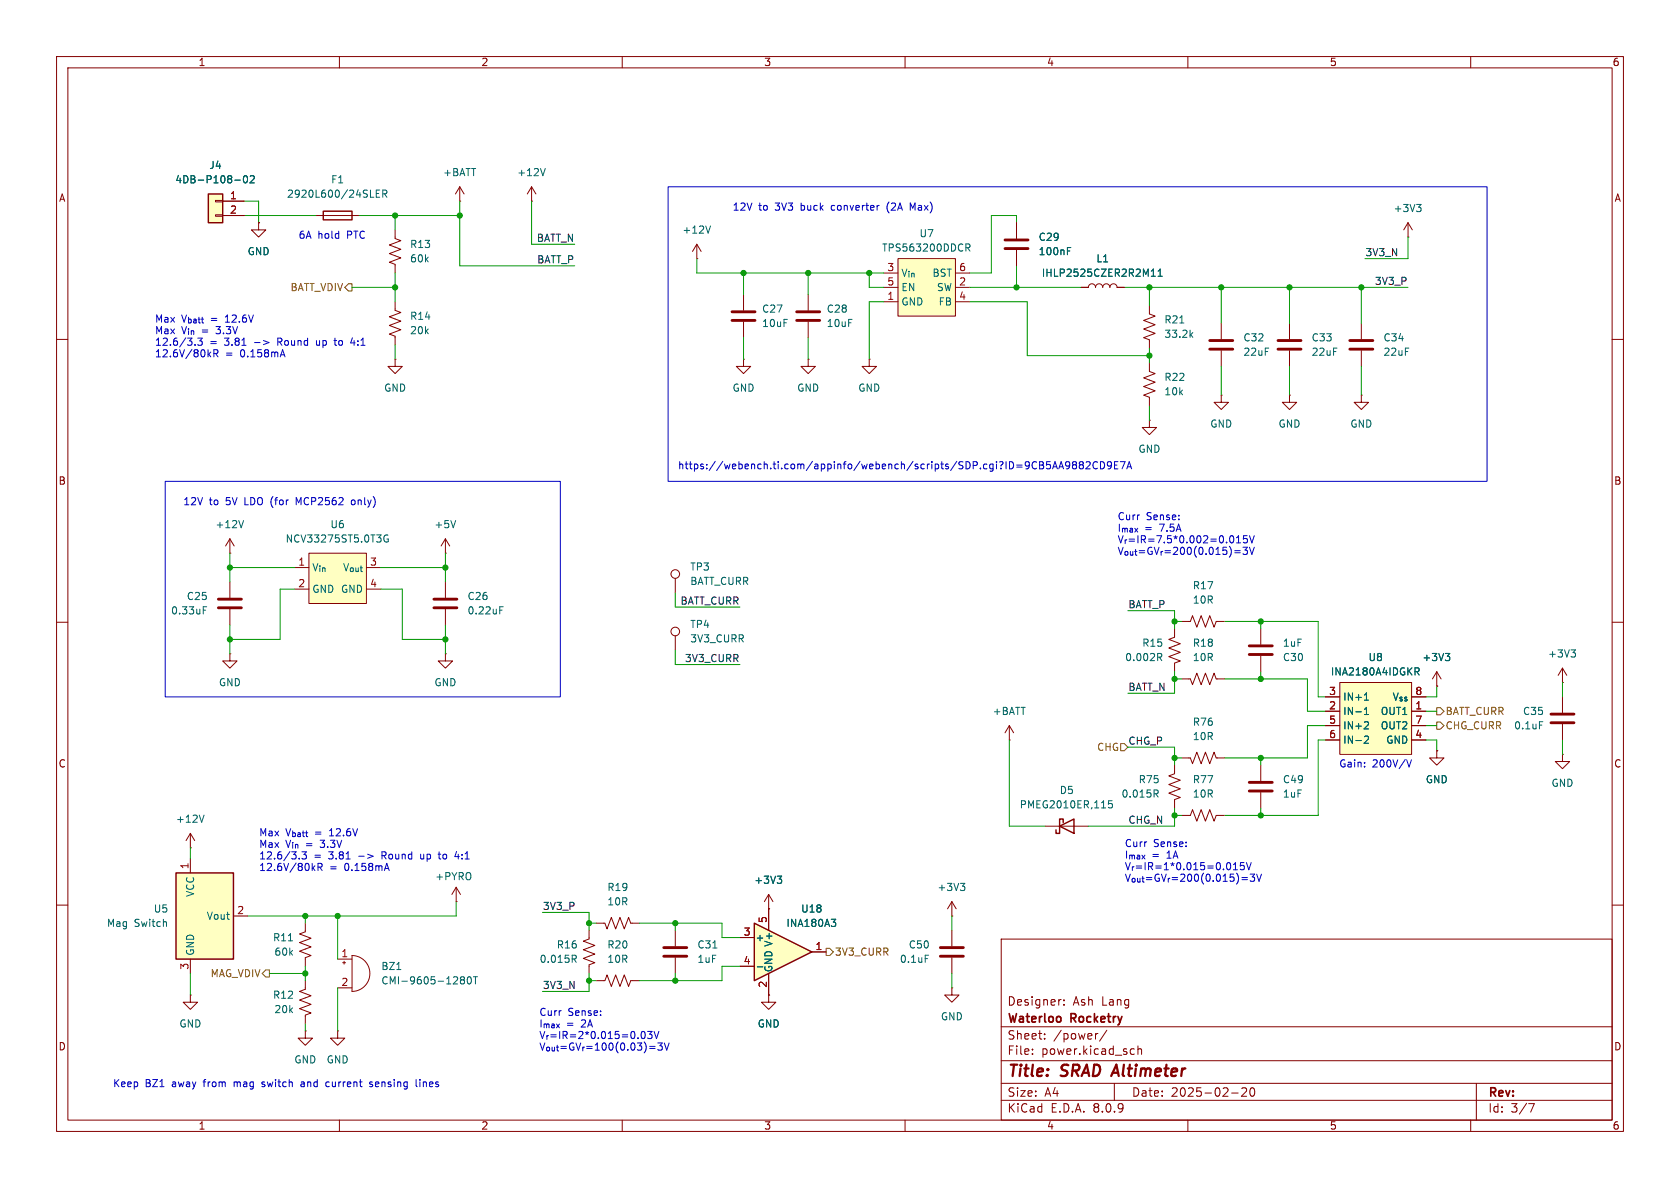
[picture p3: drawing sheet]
<svg xmlns="http://www.w3.org/2000/svg" width="297mm" height="210mm" viewBox="0 0 297 210" stroke-linecap="round" stroke-linejoin="round" font-family="sans-serif">
<g fill="none" stroke="#840000" stroke-width=".18">
<path d="M10 10h277v190h-277zM12 12h273v186h-273zM60 10v2M110 10v2M160 10v2M210 10v2M260 10v2M10 60h2M285 60h2M10 110h2M40.6 102.9v2.8M40.6 107.7v2.8"/>
<path d="M78.7 115.6v1.2h1.3l-1.3 1.3-1.2-1.3h1.2M78.7 115.6h.1M285 110h2M10 160h2M54 163.2v1.5l-1 .4 2 .8-2 .7 2 .8-2 .7 2 .8-1 .4v1.5M59.7 169.5h2.5M59.7 174.6h2.5M60.6 170.2h.5M60.8 169.9v.5M62.2 168.9a3.2 3.2 0 0 1 3.2 3.2 3.2 3.2 0 0 1-3.2 3.2zM177 166h108v32h-108zM187.5 176.7h.1"/>
<path d="M188.1 177.6v.1M188.1 176.8v.1M285 160h2M60 198v2M110 198v2M160 198v2M177 194.5h108M177 191.5h108M177 187.5h108M177 181.5h108M182.5 186.3v.1M182.5 185.5v.1"/>
<path d="M184.7 183.6v.1M184.7 182.8v.1M194.1 182.7l-.3 .1M195.7 182.1l-1.3 2M197 191.5v3M200.1 185.4l.4 .1M200.5 186.3l-.4 .1M201.2 185.5l.2-.1 .3 .1 .1 .9M201.2 184.9v1.5M210 198v2M217.7 193.2h1.2M219.5 192.4l.6-.1 .2 .1 .1 .3-.9 1.1h.9"/>
<path d="M221.1 192.4l.2-.1a.81 .81 0 0 1 .6 .6 .81 .81 0 0 1-.3 .8l-.1 .1a.81 .81 0 0 1-.4-1.4zM260 198v2M261 191.5v6.5M270.2 195.1h1l-.6 1.5"/>
</g>
<path d="M35.9 107.9h.5M35.9 107.3h.6M51 166.3h.7M70.1 171.4h.8M81.6 173.2l-.2-.2 .2-.3h.3l.2 .2-.2 .3M81.6 173.2l-.2 .3 .1 .3 .1 .1h.4l.1-.2v-.2l-.2-.3M81.6 173.2h.3M82.7 172.8l.2-.1a.68 .68 0 0 1 .4 .6 .68 .68 0 0 1-.4 .6l-.2-.1-.1-.3zM83.7 172.7h.7M84.1 172.7v1.2" fill="none" stroke="#006464" stroke-width=".18"/>
<path d="M38.6 107.4h4.1M38.6 105.9h4.1" fill="none" stroke="#840000" stroke-width=".51"/>
<path d="M31.1 154.3h10.2v15.2h-10.2z" fill="#ffffc2"/>
<path d="M31.1 154.3h10.2v15.2h-10.2z" fill="none" stroke="#840000" stroke-width=".25"/>
<g fill="none" stroke="#840000" stroke-width=".18">
<path d="M40.6 97.8h.1M40.6 95.3l-.7 1.2M40.6 95.3v2.5M40.6 95.3l.8 1.2M276.2 118.1v2.6M276.2 118.1l.8 1.3M276.2 118.1l-.7 1.3M254 132.7v1.3h1.3l-1.3 1.3-1.3-1.3h1.3M254 132.7h.1M276.2 120.7h.1M276.2 123.2v2.8M276.2 128v2.8"/>
<path d="M33.7 151.8v2.5M135.9 158.1l.8 1.3M135.9 158.1v2.6M135.9 158.1l-.8 1.3M33.7 169.5v2.6M41.3 161.9h2.5M104.1 164.5v1.5l-1 .4 2.1 .7-2.1 .8 2.1 .8-2.1 .7 2.1 .8-1.1 .4v1.5M105.4 173.4h1.5l.4-1.1 .8 2.1 .7-2.1 .8 2.1 .8-2.1 .7 2.1 .4-1h1.5M135.9 160.7h.1"/>
</g>
<path d="M43.1 92l-.5 1.3M277.7 114.9h.8l-.4 .5M278.3 115.4l.2 .2v.3l-.2 .2M272.2 127.6h.6M137.4 154.9h.8l-.4 .5M137.9 155.4l.3 .2v.3l-.3 .3M101.2 168.9h.4l.3 .2-.1 .4h-.6M101.5 169.5l.4 .6" fill="none" stroke="#006464" stroke-width=".18"/>
<path d="M274.2 127.8h4.1M274.2 126.2h4.1" fill="none" stroke="#840000" stroke-width=".51"/>
<path d="M133.3 163.2l10.2 5.1-10.2 5.1z" fill="#ffffc2"/>
<path d="M57.1 37.3h5.1v1.6h-5.1zM133.3 163.2l10.2 5.1-10.2 5.1z" fill="none" stroke="#840000" stroke-width=".25"/>
<g fill="none" stroke="#840000" stroke-width=".18">
<path d="M45.7 39.4v1.2h1.3l-1.3 1.3-1.3-1.3h1.3M45.7 39.4h.1M55.9 38.1h7.6M81.3 35.6h.1M81.3 33l-.8 1.3M81.3 33v2.6M81.3 33l.7 1.3M94 35.6h.1M94 33l-.8 1.3M94 33v2.6M94 33l.7 1.3M179.7 39.4v2.8"/>
<path d="M248.9 39.4l-.7 1.2M248.9 39.4v2.5M248.9 39.4l.8 1.2M69.8 53.3v1.6l1.1 .3-2.1 .8 2.1 .8-2.1 .7 2.1 .8-2.1 .8 1 .3v1.6M69.8 40.6v1.6l1.1 .3-2.1 .8 2.1 .8-2.1 .7 2.1 .8-2.1 .8 1 .3v1.6M123.2 45.7h.1M123.2 43.2l-.8 1.3M123.2 43.2v2.5M123.2 43.2l.8 1.3M131.4 52.1v2.8M131.4 56.9v2.8M142.9 52.1v2.8"/>
<path d="M142.9 56.9v2.8M179.7 44.2v2.8M191.1 50.8h1.3a.64 .64 0 0 1 .6-.6 .64 .64 0 0 1 .7 .6 .64 .64 0 0 1 .6-.6 .64 .64 0 0 1 .6 .6 .64 .64 0 0 1 .7-.6 .64 .64 0 0 1 .6 .6 .64 .64 0 0 1 .6-.6 .64 .64 0 0 1 .7 .6h1.3M240.7 57.2v2.7M248.9 41.9h.1M69.8 63.5v1.3h1.3l-1.3 1.2-1.2-1.2h1.2M69.8 63.5h.1M131.4 63.5v1.3h1.3l-1.3 1.2-1.2-1.2h1.2M131.4 63.5h.1M142.9 63.5v1.3h1.2l-1.2 1.2-1.3-1.2h1.3M142.9 63.5h.1M153.7 63.5v1.3h1.2l-1.2 1.2-1.3-1.2h1.3"/>
<path d="M153.7 63.5h.1M203.2 74.3v1.3h1.3l-1.3 1.2-1.3-1.2h1.3M203.2 74.3h.1M240.7 62v2.8M78.7 97.8h.1M78.7 95.3v2.5M78.7 95.3l-.7 1.2M78.7 95.3l.8 1.2M40.6 115.6v1.2h1.3l-1.3 1.3-1.2-1.3h1.2M40.6 115.6h.1M78.7 102.9v2.8M78.7 107.7v2.8"/>
<path d="M119.4 102.2v2.6M119.4 112.4v2.5M208.9 109.9h1.5l.4-1.1 .8 2.1 .7-2.1 .8 2.1 .8-2.1 .7 2.1 .4-1h1.5M33.7 149.9h.1M33.7 147.3l-.8 1.3M33.7 147.3v2.6M33.7 147.3l.7 1.3M80.6 159.4h.1M80.6 156.8l-.7 1.3M80.6 156.8v2.6M80.6 156.8l.8 1.3M168.3 159.4v2.5"/>
<path d="M168.3 159.4l.7 1.3M168.3 159.4l-.8 1.3M33.7 175.9v1.3h1.2l-1.2 1.2-1.3-1.2h1.3M33.7 175.9h.1M54 173.4v1.5l-1 .4 2 .7-2 .8 2 .7-2 .8 2 .8-1 .4v1.5M105.4 163.2h1.5l.4 1 .8-2 .7 2 .8-2 .8 2 .7-2 .4 1h1.5M119.4 164.5v2.8M119.4 169.3v2.8M130.8 165.7h2.5M130.8 170.8h2.5M135.9 175.9v1.3h1.3l-1.3 1.2-1.3-1.2h1.3M135.9 175.9h.1"/>
<path d="M135.9 160.7v3.8M135.9 172.1v3.8M143.5 168.3h2.5M168.3 174.6v1.3h1.2l-1.2 1.3-1.3-1.3h1.3M168.3 174.6h.1M168.3 161.9h.1M168.3 164.5v2.8M168.3 169.3v2.8M54 182.2v1.3h-1.3l1.3 1.3 1.2-1.3h-1.2M54 182.2h.1M59.7 182.2v1.3h-1.3l1.3 1.3 1.3-1.3h-1.3M59.7 182.2h.1"/>
<circle cx="119.4" cy="111.6" r=".76"/>
<circle cx="119.4" cy="101.5" r=".76"/>
</g>
<g fill="none" stroke="#006464" stroke-width=".18">
<path d="M66.5 34.2h.4M67.1 33.6h-.6v1.3h.6M67.7 34.3l.6-.1 .1-.2-.1-.3-.6-.1v1.3M68 34.3l.4 .6M96.4 29.8l-.4 1.3M125.6 39.9l-.4 1.3M250.4 36.1h.8l-.4 .5M251 36.6l.2 .3v.3l-.2 .2M188.7 44.4h.4M188.7 43.8h.6M203.5 48.8h.8M203.7 47.9l.2-.3v1.2"/>
<path d="M204.7 48.8h.8M204.7 47.9l.4-.3v1.2M80.6 92l-.5 1.3M88.3 107.9h.5M88.3 107.3h.7M36.1 144.1l-.4 1.3M169.8 156.2h.8l-.5 .4M170.3 156.6l.3 .3v.3l-.3 .2M126 167.6h.7M133.9 170.9h.9M147 162.5h.7l-.4 .5M147.5 163l.2 .2v.3l-.2 .3"/>
<path d="M163.6 168.9h.6"/>
</g>
<g fill="none" stroke="#840000" stroke-width=".51">
<path d="M129.4 56.6h4.1M129.4 55.1h4.1M140.8 56.6h4.1M140.8 55.1h4.1M177.7 43.9h4M177.7 42.4h4M238.6 61.7h4.1M238.6 60.2h4.1M76.7 107.4h4.1M76.7 105.9h4.1M117.3 169h4.1M117.3 167.5h4.1"/>
<path d="M166.2 169h4.1M166.2 167.5h4.1"/>
</g>
<path d="M54.6 97.8h10.2v8.9h-10.2z" fill="#ffffc2"/>
<path d="M54.6 97.8h10.2v8.9h-10.2zM52.1 100.3h2.5M52.1 104.1h2.5M64.8 100.3h2.5M64.8 104.1h2.5" fill="none" stroke="#840000" stroke-width=".18"/>
<path d="M68.6 94.6a.59 .59 0 0 0-.8 .6 .59 .59 0 0 0 .8 .6v-.5h-.2" fill="none" stroke="#006464" stroke-width=".18"/>
<path d="M36.8 34.3h2.6v5.1h-2.6z" fill="#ffffc2"/>
<g fill="none" stroke="#840000" stroke-width=".18">
<path d="M38.1 38h1.3v.2h-1.3zM38.1 35.4h1.3v.3h-1.3zM39.4 35.6h3.8M39.4 38.1h3.8M203.2 54v1.5l1 .4-2 .7 2 .8-2 .8 2 .7-2 .8 1 .4v1.5M215.9 57.2v2.7M228 57.2v2.7M203.2 64.1v1.6l1 .3-2 .8 2 .8-2 .7 2 .8-2 .8 1 .3v1.6M215.9 69.9v1.2h1.3l-1.3 1.3-1.3-1.3h1.3M215.9 69.9h.1M215.9 62v2.8M228 69.9v1.2h1.2l-1.2 1.3-1.3-1.3h1.3"/>
<path d="M228 69.9h.1M228 62v2.8M240.7 69.9v1.2h1.2l-1.2 1.3-1.3-1.3h1.3M240.7 69.9h.1M207.6 111.1v1.5l-1 .4 2.1 .8-2.1 .8 2.1 .7-2.1 .8 2.1 .7-1.1 .4v1.5M178.4 130.8h.1M178.4 128.3l.8 1.2M178.4 128.3v2.5M178.4 128.3l-.7 1.2M207.6 135.3v1.5l-1 .4 2.1 .7-2.1 .8 2.1 .7-2.1 .8 2.1 .8-1.1 .4v1.5M208.9 134h1.5l.4 1 .8-2 .7 2 .8-2 .8 2 .7-2 .4 1h1.5M208.9 120h1.5l.4 1 .8-2 .7 2 .8-2 .8 2 .7-2 .4 1h1.5"/>
<path d="M222.9 135.3v2.7M184.8 146.1h7.6M208.9 144.1h1.5l.4-1 .8 2.1 .7-2.1 .8 2.1 .8-2.1 .7 2.1 .4-1.1h1.5M222.9 140.1v2.8"/>
</g>
<path d="M36.8 34.3h2.6v5.1h-2.6zM187.3 146.1l2.6-1.3v2.5zM188 145.4v-.6h-.7v2.5h-.6v-.6" fill="none" stroke="#840000" stroke-width=".25"/>
<path d="M41.5 31.8h1M43.1 31.2l.2-.1a.68 .68 0 0 1 .5 .6 .68 .68 0 0 1-.5 .6l-.2-.1-.1-.4zM44.2 31.2l.5-.1 .3 .3-.8 .9h.8M208.6 57.1h.7M210.5 59.2l.4 .4M210.9 58.8l-.5 .5M204.7 115.5h.4l.3 .3-.1 .3-.6 .1M205 116.2l.4 .6M204 139.6h.5l.3 .3-.2 .3-.6 .1M196.6 141.5h-.6l-.1 .7 .2-.2 .4 .1 .2 .2-.1 .4-.2 .1-.5-.1M204.3 140.3l.5 .6" fill="none" stroke="#006464" stroke-width=".18"/>
<path d="M213.9 61.7h4M213.9 60.2h4M225.9 61.7h4.1M225.9 60.2h4.1M220.9 139.8h4M220.9 138.3h4" fill="none" stroke="#840000" stroke-width=".51"/>
<path d="M158.7 45.7h10.2v10.2h-10.2z" fill="#ffffc2"/>
<path d="M156.2 53.3h2.5M156.2 50.8h2.5M156.2 48.3h2.5M158.7 45.7h10.2v10.2h-10.2zM168.9 53.3h2.5M168.9 50.8h2.5M168.9 48.3h2.5" fill="none" stroke="#840000" stroke-width=".18"/>
<path d="M170.8 43.1h.4l.3 .3-.1 .3-.6 .1M171.1 43.8l.4 .6" fill="none" stroke="#006464" stroke-width=".18"/>
<path d="M236.9 120.7h12.7v12.7h-12.7z" fill="#ffffc2"/>
<g fill="none" stroke="#840000" stroke-width=".18">
<path d="M39.4 35.6h3.8M39.4 38.1h3.8M45.7 39.4h.1M179.7 39.4v2.8M179.7 44.2v2.8M191.1 50.8h1.3M197.5 50.8h1.3M222.9 111.1v2.8M222.9 116v2.7M254 118.7l.8 1.3M254 118.7v2.6M254 118.7l-.8 1.3"/>
<path d="M234.3 125.7h2.6M234.3 123.2h2.6M234.3 130.8h2.6M234.3 128.3h2.6M236.9 120.7h12.7v12.7h-12.7zM249.6 125.7h2.5M249.6 123.2h2.5M249.6 130.8h2.5M249.6 128.3h2.5M254 121.3h.1M254 132.7h.1M276.2 133.4v1.2h1.3l-1.3 1.3-1.2-1.3h1.2"/>
<path d="M276.2 133.4h.1M130.8 165.7h2.5M130.8 170.8h2.5M135.9 160.7h.1M135.9 175.9h.1M135.9 160.7v3.8M135.9 172.1v3.8M143.5 168.3h2.5"/>
</g>
<g fill="none" stroke="#006464" stroke-width=".18">
<path d="M41.5 31.8h1M43.1 31.2l.2-.1a.68 .68 0 0 1 .5 .6 .68 .68 0 0 1-.5 .6l-.2-.1-.1-.4zM44.2 31.2l.5-.1 .3 .3-.8 .9h.8M188.7 44.4h.4M188.7 43.8h.6M203.5 48.8h.8M203.7 47.9l.2-.3v1.2M204.7 48.8h.8M204.7 47.9l.4-.3v1.2M250.2 118.1h.4l.3 .2-.1 .4h-.6M250.5 118.7l.4 .6M255.5 115.5h.8l-.4 .5"/>
<path d="M256.1 116l.2 .2v.3l-.2 .3M241.2 126.3h.7M241.2 125.4l.4-.4v1.3M241.2 123.8h.7M241.2 130.2l.5-.1 .2 .4-.7 .9h.7M241.3 122.8l.3-.3v1.3M241.4 127.6h.4l.1 .3-.7 .9h.7M137.4 154.9h.8l-.4 .5M137.9 155.4l.3 .2v.3l-.3 .3M133.9 170.9h.9M147 162.5h.7l-.4 .5M147.5 163l.2 .2v.3l-.2 .3"/>
</g>
<path d="M220.9 114.2h4M220.9 115.7h4" fill="none" stroke="#840000" stroke-width=".51"/>
<path d="M61.6 50.2h.6v1.2h-.6l-.6-.6zM198.1 131.4h.7l.6 .7-.6 .6h-.7zM254 127.6h.6l.7 .7-.7 .6h-.6zM254 125.1h.6l.7 .6-.7 .7h-.6zM47 171.5h.6v1.2h-.6l-.6-.6zM146 167.6h.7l.6 .7-.6 .6h-.7z" fill="none" stroke="#725600" stroke-width=".18"/>
<g fill="none" stroke="#0000c2" stroke-width=".18">
<path d="M118.1 33h144.8v52.1h-144.8zM155.3 36.3h.1M156.9 36.1l-.1 .5 .1 .7M161.4 36.8l-.5-.9v1.3M35.8 59.8l-.5 .5 .4 .1v.5l-.2 .1-.5-.1M59.2 59.8v1.1l.3 .1M62.3 59.7l-.3 .9h.8M34.5 60.9v.1M36.9 62.6l.4 .5M37.3 62.2l-.5 .5M37.8 62.5l.6-.1 .1-.2v-.3l-.7-.1v1.3M38.1 62.5l.4 .6"/>
<path d="M46.6 60.2l.9 .4-.9 .3M49.7 62.7h.6M50 61.8l.4 1.3M55.9 60.2v.7l.2 .1M59 60.2h.5M29.2 85.1h69.9v38.1h-69.9zM52.8 88.9l-.4-.9v1.2M62.5 88.4h-.3l-.1 .2 .1 .5 .3 .1M185.7 82.2v.6M186.1 82.9l.4-1.3 .4 1.3M186.2 82.5h.6M187.2 82.9l.4-1.3 .4 1.3"/>
<path d="M187.3 82.5h.6M189.1 82.2l-.2 .2-.4-.1-.1-.1 .1-.5 .4-.1 .1 .1a.84 .84 0 0 1-.3 1.2h-.2M189.8 82.2l-.2 .2 .1 .4 .1 .1 .4-.1 .1-.2v-.2l-.2-.2M189.8 82.2l-.2-.3 .2-.3h.3l.2 .3-.2 .3M189.8 82.2h.3M191 82.2l-.2 .2 .1 .4 .1 .1 .4-.1 .1-.2v-.2l-.2-.2M191 82.2l-.2-.3 .2-.3h.3l.2 .3-.2 .3M191 82.2h.3M192 81.7l.5-.1 .2 .4-.7 .9h.7M194 81.7a.6 .6 0 0 0-.8 .5 .6 .6 0 0 0 .6 .7l.2-.1M194.6 81.6a.64 .64 0 0 1 .7 .6 .64 .64 0 0 1-.7 .7zM196.5 82.2l-.3 .2h-.2l-.2-.2 .1-.5 .3-.1 .2 .1a.84 .84 0 0 1-.3 1.2h-.2"/>
<path d="M197 82.2h.5M197.6 81.6h-.6v1.3h.6M198.1 81.6h.8l-.5 1.3M199.2 82.9l.4-1.3 .5 1.3M199.3 82.5h.6M219.9 94.7h.6M220 95.2h.3l.2 .2-.1 .5-.4 .1M220.9 94.7l.4 1.3 .4-1.3M248.7 134.3l.4 1.3 .4-1.3M52.9 151.7v.1M54.2 150.6l-.5 .5 .4 .1v.5l-.2 .1-.5-.1M55.3 153.4l.4 .5"/>
<path d="M55.7 153l-.5 .5M56.2 153.3l.6-.1 .1-.2v-.3l-.7-.1v1.3M56.5 153.3l.4 .6M65 151l1 .4-1 .3M68.1 153.5h.6M68.4 152.6l.4 1.3M74.4 151v.7l.1 .1M77.4 151h.5M77.6 150.6v1.1l.3 .1M80.7 150.5l-.3 .9h.8M219.3 152.5h.6M219.7 153l.3 .2v.3l-.3 .3"/>
<path d="M220.3 152.5l.5 1.3 .4-1.3M46.3 192l.1 .1M46.5 191.3l-.2 .1 .2 .3M53.6 191.3h-.4M53.7 191.6h-.3l-.2 .2v.2l.5 .1M58.2 191.3h-.4l-.2 .2 .1 .5h.5M65.8 191.3h-.3l-.2 .1 .1 .2 .4 .1v.3h-.5M73.6 190.8v1.1l.2 .2M74.2 190.8v.2M74.2 191.3v.8M115.6 182.3l.5 1.3 .4-1.3"/>
</g>
<g fill="none" stroke="#009600" stroke-width=".18">
<path d="M43.2 38.1h12.7M43.2 35.6h2.5v3.8M63.5 38.1h17.8M69.8 38.1v2.5M81.3 35.6v11.4h20.3M94 35.6v7.6h7.6M179.7 39.4v-1.3h-4.4v10.2h-3.9M62.2 50.8h7.6M69.8 48.3v5M123.2 45.7v2.6h33M131.4 48.3v3.8M131.4 59.7v3.8"/>
<path d="M142.9 48.3v3.8M142.9 59.7v3.8M153.7 48.3v2.5h2.5M156.2 53.3h-2.5v10.2M171.4 50.8h19.7M171.4 53.3h10.2v9.6h21.6M179.7 47v3.8M198.8 50.8h50.1M203.2 50.8v3.2M215.9 50.8v6.4M228 50.8v6.4M240.7 50.8v6.4"/>
<path d="M248.9 41.9v3.8h-7.6M69.8 61v2.5M203.2 61.6v2.5M203.2 71.8v2.5M215.9 64.8v5.1M228 64.8v5.1M240.7 64.8v5.1M40.6 97.8v5.1M78.7 97.8v5.1M40.6 110.5v5.1M40.6 100.3h11.5M52.1 104.1h-2.6v8.9h-8.9"/>
<path d="M67.3 104.1h3.8v8.9h7.6M67.3 100.3h11.4M78.7 110.5v5.1M119.4 104.8v2.5h11.4M119.4 114.9v2.6h11.4M199.4 108h8.2v3.1M207.6 118.7v3.9h-8.2M207.6 109.9h1.3M216.5 109.9h16.5v13.3h1.3M222.9 109.9v1.2M222.9 118.7v1.3M178.4 130.8v15.3h6.4"/>
<path d="M199.4 132.1h8.2v3.2M207.6 134h1.3M207.6 120h1.3M216.5 120h14.6v5.7h3.2M222.9 134v1.3M234.3 128.3h-3.2v5.7h-14.6M234.3 130.8h-1.3v13.3h-16.5M252.1 125.7h1.9M252.1 130.8h1.9v1.9M252.1 128.3h1.9M254 121.3v1.9h-1.9M276.2 120.7v2.5"/>
<path d="M276.2 130.8v2.6M33.7 149.9v1.9M80.6 159.4v2.5h-36.8M207.6 142.9v3.2h-15.2M207.6 144.1h1.3M222.9 142.9v1.2M33.7 172.1v3.8M47.6 172.1h6.4M54 161.9v1.3M54 170.8v2.6M59.7 161.9v7.6M59.7 174.6v7.6"/>
<path d="M95.9 161.3h8.2v3.2M104.1 173.4h1.3M104.1 172.1v3.2h-8.2M104.1 163.2h1.3M113 163.2h14.6v2.5h3.2M119.4 163.2v1.3M119.4 172.1v1.3M130.8 170.8h-3.2v2.6h-14.6M168.3 161.9v2.6M168.3 172.1v2.5M54 181v1.2"/>
</g>
<g fill="#009600" stroke="#009600" stroke-width=".18">
<circle cx="59.7" cy="161.9" r=".46"/>
<circle cx="54" cy="161.9" r=".46"/>
<circle cx="54" cy="172.1" r=".46"/>
<circle cx="40.6" cy="113" r=".46"/>
<circle cx="78.7" cy="113" r=".46"/>
<circle cx="40.6" cy="100.3" r=".46"/>
<circle cx="78.7" cy="100.3" r=".46"/>
<circle cx="142.9" cy="48.3" r=".46"/>
<circle cx="131.4" cy="48.3" r=".46"/>
<circle cx="153.7" cy="48.3" r=".46"/>
<circle cx="81.3" cy="38.1" r=".46"/>
<circle cx="119.4" cy="173.4" r=".46"/>
<circle cx="104.1" cy="173.4" r=".46"/>
<circle cx="119.4" cy="163.2" r=".46"/>
<circle cx="104.1" cy="163.2" r=".46"/>
<circle cx="69.8" cy="38.1" r=".46"/>
<circle cx="69.8" cy="50.8" r=".46"/>
<circle cx="240.7" cy="50.8" r=".46"/>
<circle cx="215.9" cy="50.8" r=".46"/>
<circle cx="228" cy="50.8" r=".46"/>
<circle cx="203.2" cy="62.9" r=".46"/>
<circle cx="203.2" cy="50.8" r=".46"/>
<circle cx="207.6" cy="134" r=".46"/>
<circle cx="222.9" cy="144.1" r=".46"/>
<circle cx="207.6" cy="144.1" r=".46"/>
<circle cx="222.9" cy="109.9" r=".46"/>
<circle cx="207.6" cy="109.9" r=".46"/>
<circle cx="207.6" cy="120" r=".46"/>
<circle cx="222.9" cy="134" r=".46"/>
<circle cx="222.9" cy="120" r=".46"/>
<circle cx="179.7" cy="50.8" r=".46"/>
</g>
<g font-size="2.8" fill="#840000">
<text x="178" y="190.9">Title:</text>
<text x="187.7" y="190.9">SRAD Altimeter</text>
</g>
<g font-size="2.1" fill="#840000">
<text x="178" y="178">Designer:</text>
<text x="189.7" y="178">Ash</text>
<text x="194.8" y="178">Lang</text>
<text x="178" y="184">Sheet:</text>
<text x="178" y="181.2">Waterloo</text>
<text x="186.2" y="184">/power/</text>
<text x="189.4" y="181.2">Rocketry</text>
<text x="178" y="186.7">File:</text>
<text x="184.1" y="186.7">power.kicad_sch</text>
<text x="178" y="196.9">KiCad</text>
<text x="178" y="194.1">Size:</text>
<text x="184.7" y="194.1">A4</text>
<text x="185.7" y="196.9">E.D.A.</text>
<text x="193.3" y="196.9">8.0.9</text>
<text x="200" y="194.1">Date:</text>
<text x="207" y="194.1">2025-02-20</text>
<text x="263" y="194.3">Rev:</text>
<text x="263" y="196.9">Id:</text>
<text x="267.1" y="196.9">3/7</text>
</g>
<g font-size="1.8" fill="#840000">
<text x="35" y="11.9">1</text>
<text x="85" y="11.9">2</text>
<text x="135" y="11.9">3</text>
<text x="185" y="11.9">4</text>
<text x="235" y="11.9">5</text>
<text x="285" y="11.9">6</text>
<text x="10.3" y="35.9">A</text>
<text x="285.3" y="35.9">A</text>
<text x="10.3" y="85.9">B</text>
<text x="285.3" y="85.9">B</text>
<text x="10.3" y="135.9">C</text>
<text x="285.3" y="135.9">C</text>
<text x="10.3" y="185.9">D</text>
<text x="285.3" y="185.9">D</text>
<text x="35" y="199.9">1</text>
<text x="85" y="199.9">2</text>
<text x="135" y="199.9">3</text>
<text x="185" y="199.9">4</text>
<text x="235" y="199.9">5</text>
<text x="285" y="199.9">6</text>
</g>
<g font-size="1.8" fill="#006464">
<text x="30.9" y="32.6">4DB-P108-02</text>
<text x="36.9" y="30.1">J4</text>
<text x="50.6" y="35.2">2920L600/24SLER</text>
<text x="58.4" y="32.6">F1</text>
<text x="78.2" y="31.3">+BATT</text>
<text x="91.3" y="31.3">+12V</text>
<text x="120.5" y="41.5">+12V</text>
<text x="246.3" y="37.7">+3V3</text>
<text x="43.7" y="45.3">GND</text>
<text x="72.4" y="46.6">60k</text>
<text x="72.4" y="44">R13</text>
<text x="155.8" y="44.7">TPS563200DDCR</text>
<text x="162.5" y="42.1">U7</text>
<text x="183.5" y="45.3">100nF</text>
<text x="183.5" y="42.8">C29</text>
<text x="193.7" y="46.6">L1</text>
<text x="159.3" y="49.1">V_{in} BST</text>
<text x="159.3" y="51.7">EN</text>
<text x="165.5" y="51.7">SW</text>
<text x="184.1" y="49.1">IHLP2525CZER2R2M11</text>
<text x="72.4" y="59.3">20k</text>
<text x="72.4" y="56.7">R14</text>
<text x="134.6" y="55.5">C27</text>
<text x="134.6" y="58">10uF</text>
<text x="146.1" y="55.5">C28</text>
<text x="146.1" y="58">10uF</text>
<text x="159.3" y="54.2">GND</text>
<text x="165.8" y="54.2">FB</text>
<text x="205.7" y="57.4">R21</text>
<text x="205.7" y="59.9">33.2k</text>
<text x="219.7" y="60.6">C32</text>
<text x="219.7" y="63.1">22uF</text>
<text x="231.8" y="60.6">C33</text>
<text x="231.8" y="63.1">22uF</text>
<text x="244.5" y="60.6">C34</text>
<text x="244.5" y="63.1">22uF</text>
<text x="67.8" y="69.4">GND</text>
<text x="129.4" y="69.4">GND</text>
<text x="140.8" y="69.4">GND</text>
<text x="151.6" y="69.4">GND</text>
<text x="205.7" y="70.1">10k</text>
<text x="205.7" y="67.5">R22</text>
<text x="213.9" y="75.8">GND</text>
<text x="225.9" y="75.8">GND</text>
<text x="238.6" y="75.8">GND</text>
<text x="201.2" y="80.2">GND</text>
<text x="38" y="93.6">+12V</text>
<text x="58.3" y="93.6">U6</text>
<text x="76.7" y="93.6">+5V</text>
<text x="50.4" y="96.1">NCV33275ST5.0T3G</text>
<text x="55.1" y="101.2">V_{in} V_{out}</text>
<text x="121.9" y="101.1">TP3</text>
<text x="32.9" y="106.3">C25</text>
<text x="55.1" y="105">GND GND</text>
<text x="82.6" y="106.3">C26</text>
<text x="121.9" y="103.6">BATT_CURR</text>
<text x="210.8" y="104.4">R17</text>
<text x="210.8" y="106.9">10R</text>
<text x="30.1" y="108.8">0.33uF</text>
<text x="82.6" y="108.8">0.22uF</text>
<text x="121.9" y="111.2">TP4</text>
<text x="121.9" y="113.8">3V3_CURR</text>
<text x="198.8" y="117.1">0.002R</text>
<text x="201.8" y="114.5">R15</text>
<text x="210.8" y="114.5">R18</text>
<text x="210.8" y="117.1">10R</text>
<text x="226.7" y="114.5">1uF</text>
<text x="226.7" y="117.1">C30</text>
<text x="235.2" y="119.6">INA2180A4IDGKR</text>
<text x="241.8" y="117.1">U8</text>
<text x="251.4" y="117.1">+3V3</text>
<text x="273.6" y="116.4">+3V3</text>
<text x="38.6" y="121.5">GND</text>
<text x="76.7" y="121.5">GND</text>
<text x="237.4" y="124.1">IN+1</text>
<text x="246.1" y="124.1">V_{ss}</text>
<text x="175.4" y="126.6">+BATT</text>
<text x="210.8" y="128.5">R76</text>
<text x="210.8" y="131">10R</text>
<text x="237.4" y="126.6">IN-1</text>
<text x="237.4" y="129.1">IN+2</text>
<text x="237.4" y="131.7">IN-2</text>
<text x="244" y="126.6">OUT1</text>
<text x="244" y="129.1">OUT2</text>
<text x="245" y="131.7">GND</text>
<text x="267.6" y="129.1">0.1uF</text>
<text x="269.1" y="126.6">C35</text>
<text x="180.2" y="143.1">PMEG2010ER,115</text>
<text x="187.3" y="140.6">D5</text>
<text x="198.2" y="141.2">0.015R</text>
<text x="201.2" y="138.7">R75</text>
<text x="210.8" y="138.7">R77</text>
<text x="210.8" y="141.2">10R</text>
<text x="226.7" y="141.2">1uF</text>
<text x="226.7" y="138.7">C49</text>
<text x="252" y="138.7">GND</text>
<text x="274.2" y="139.3">GND</text>
<text x="31" y="145.6">+12V</text>
<text x="76.8" y="155.8">+PYRO</text>
<text x="27.1" y="161.5">U5</text>
<text x="34.5" y="158.6" transform="rotate(-90 34.5 158.6)">VCC</text>
<text x="107.3" y="157.7">R19</text>
<text x="107.3" y="160.2">10R</text>
<text x="133.2" y="156.4">+3V3</text>
<text x="141.5" y="161.5">U18</text>
<text x="165.6" y="157.7">+3V3</text>
<text x="18.8" y="164.1">Mag</text>
<text x="23.7" y="164.1">Switch</text>
<text x="36.5" y="162.8">Vout</text>
<text x="48.2" y="166.6">R11</text>
<text x="98.3" y="167.9">R16</text>
<text x="107.3" y="167.9">R20</text>
<text x="123.2" y="167.9">C31</text>
<text x="133.5" y="166.6">+</text>
<text x="138.9" y="164.1">INA180A3</text>
<text x="160.6" y="167.9">C50</text>
<text x="34.5" y="169" transform="rotate(-90 34.5 169)">GND</text>
<text x="48.4" y="169.1">60k</text>
<text x="67.3" y="171.7">BZ1</text>
<text x="95.3" y="170.4">0.015R</text>
<text x="107.3" y="170.4">10R</text>
<text x="123.2" y="170.4">1uF</text>
<text x="136.8" y="172" transform="rotate(-90 136.8 172)">GND V+</text>
<text x="159" y="170.4">0.1uF</text>
<text x="48.2" y="176.8">R12</text>
<text x="48.4" y="179.3">20k</text>
<text x="67.3" y="174.2">CMI-9605-1280T</text>
<text x="31.6" y="181.8">GND</text>
<text x="133.9" y="181.8">GND</text>
<text x="166.2" y="180.6">GND</text>
<text x="51.9" y="188.2">GND</text>
<text x="57.7" y="188.2">GND</text>
</g>
<g font-size="1.8" fill="#a90000">
<text x="40.6" y="35.3">1</text>
<text x="40.6" y="37.8">2</text>
<text x="156.8" y="53.1">1</text>
<text x="156.8" y="48">3</text>
<text x="156.8" y="50.5">5</text>
<text x="169.5" y="50.5">2</text>
<text x="169.5" y="53.1">4</text>
<text x="169.5" y="48">6</text>
<text x="52.6" y="100.1">1</text>
<text x="65.3" y="100.1">3</text>
<text x="52.6" y="103.9">2</text>
<text x="65.3" y="103.9">4</text>
<text x="234.9" y="125.5">2</text>
<text x="234.9" y="122.9">3</text>
<text x="250.1" y="125.5">1</text>
<text x="250.1" y="122.9">8</text>
<text x="234.9" y="128">5</text>
<text x="234.9" y="130.6">6</text>
<text x="250.1" y="130.6">4</text>
<text x="250.1" y="128">7</text>
<text x="33.4" y="153.7" transform="rotate(-90 33.4 153.7)">1</text>
<text x="41.8" y="161.7">2</text>
<text x="131.4" y="165.5">3</text>
<text x="135.6" y="163.3" transform="rotate(-90 135.6 163.3)">5</text>
<text x="33.4" y="171.5" transform="rotate(-90 33.4 171.5)">3</text>
<text x="60.3" y="169.3">1</text>
<text x="131.4" y="170.6">4</text>
<text x="144.1" y="168">1</text>
<text x="60.3" y="174.4">2</text>
<text x="135.6" y="174.7" transform="rotate(-90 135.6 174.7)">2</text>
</g>
<g font-size="1.8" fill="#0000c2">
<text x="129.4" y="37.4">12V</text>
<text x="134.1" y="37.4">to</text>
<text x="137.2" y="37.4">3V3</text>
<text x="141.8" y="37.4">buck</text>
<text x="147.4" y="37.4">converter</text>
<text x="157.4" y="37.4">(2A</text>
<text x="161.7" y="37.4">Max)</text>
<text x="52.7" y="42.3">6A</text>
<text x="56.2" y="42.3">hold</text>
<text x="61.5" y="42.3">PTC</text>
<text x="27.3" y="57.2">Max</text>
<text x="27.3" y="59.3">Max</text>
<text x="32.1" y="57.2">V_{batt}</text>
<text x="32.1" y="59.3">V_{in}</text>
<text x="35.8" y="59.3">=</text>
<text x="37.4" y="57.2">=</text>
<text x="38.5" y="59.3">3.3V</text>
<text x="40.1" y="57.2">12.6V</text>
<text x="27.3" y="61.3">12.6/3.3</text>
<text x="27.3" y="63.4">12.6V/80kR</text>
<text x="37.1" y="61.3">=</text>
<text x="39.8" y="61.3">3.81</text>
<text x="39.8" y="63.4">=</text>
<text x="42.6" y="63.4">0.158mA</text>
<text x="45.2" y="61.3">-&gt;</text>
<text x="49.5" y="61.3">Round</text>
<text x="56.6" y="61.3">up</text>
<text x="60" y="61.3">to</text>
<text x="63.1" y="61.3">4:1</text>
<text x="119.8" y="83.2">https://webench.ti.com/appinfo/webench/scripts/SDP.cgi?ID=9CB5AA9882CD9E7A</text>
<text x="32.3" y="89.5">12V</text>
<text x="37" y="89.5">to</text>
<text x="40" y="89.5">5V</text>
<text x="43.5" y="89.5">LDO (for</text>
<text x="53" y="89.5">MCP2562</text>
<text x="63" y="89.5">only)</text>
<text x="197.5" y="92.2">Curr</text>
<text x="197.5" y="94.2">I_{max}</text>
<text x="202.4" y="94.2">=</text>
<text x="202.6" y="92.2">Sense:</text>
<text x="205.1" y="94.2">7.5A</text>
<text x="197.5" y="96.3">V_{r}=IR=7.5*0.002=0.015V</text>
<text x="197.5" y="98.3">V_{out}=GV_{r}=200(0.015)=3V</text>
<text x="236.7" y="135.9">Gain:</text>
<text x="242.6" y="135.9">200V/V</text>
<text x="45.7" y="148">Max</text>
<text x="50.5" y="148">V_{batt}</text>
<text x="55.8" y="148">=</text>
<text x="58.5" y="148">12.6V</text>
<text x="198.8" y="149.9">Curr</text>
<text x="203.9" y="149.9">Sense:</text>
<text x="45.7" y="150.1">Max</text>
<text x="45.7" y="152.1">12.6/3.3</text>
<text x="45.7" y="154.2">12.6V/80kR</text>
<text x="50.5" y="150.1">V_{in}</text>
<text x="54.2" y="150.1">=</text>
<text x="55.5" y="152.1">=</text>
<text x="56.9" y="150.1">3.3V</text>
<text x="58.2" y="152.1">3.81</text>
<text x="58.3" y="154.2">=</text>
<text x="61" y="154.2">0.158mA</text>
<text x="63.6" y="152.1">-&gt;</text>
<text x="67.9" y="152.1">Round</text>
<text x="75" y="152.1">up</text>
<text x="78.4" y="152.1">to</text>
<text x="81.5" y="152.1">4:1</text>
<text x="198.8" y="152">I_{max}</text>
<text x="198.8" y="154">V_{r}=IR=1*0.015=0.015V</text>
<text x="203.6" y="152">=</text>
<text x="206.4" y="152">1A</text>
<text x="198.8" y="156.1">V_{out}=GV_{r}=200(0.015)=3V</text>
<text x="95.2" y="179.8">Curr</text>
<text x="100.4" y="179.8">Sense:</text>
<text x="95.2" y="181.8">I_{max}</text>
<text x="95.2" y="183.9">V_{r}=IR=2*0.015=0.03V</text>
<text x="95.2" y="185.9">V_{out}=GV_{r}=100(0.03)=3V</text>
<text x="100.1" y="181.8">=</text>
<text x="102.9" y="181.8">2A</text>
<text x="19.9" y="192.4">Keep</text>
<text x="25.7" y="192.4">BZ1</text>
<text x="30.5" y="192.4">away</text>
<text x="36.3" y="192.4">from</text>
<text x="41.8" y="192.4">mag</text>
<text x="47" y="192.4">switch</text>
<text x="54.1" y="192.4">and</text>
<text x="58.7" y="192.4">current</text>
<text x="66.6" y="192.4">sensing</text>
<text x="75" y="192.4">lines</text>
</g>
<g font-size="1.8" fill="#0f0f0f">
<text x="94.8" y="42.8">BATT_N</text>
<text x="94.9" y="46.6">BATT_P</text>
<text x="241.3" y="45.4">3V3_N</text>
<text x="243" y="50.5">3V3_P</text>
<text x="120.2" y="107">BATT_CURR</text>
<text x="199.4" y="107.6">BATT_P</text>
<text x="121" y="117.1">3V3_CURR</text>
<text x="199.4" y="122.2">BATT_N</text>
<text x="199.4" y="131.7">CHG_P</text>
<text x="199.4" y="145.7">CHG_N</text>
<text x="95.9" y="160.9">3V3_P</text>
<text x="95.9" y="174.9">3V3_N</text>
</g>
<g font-size="1.8" fill="#725600">
<text x="51.3" y="51.7">BATT_VDIV</text>
<text x="255.5" y="129.1">CHG_CURR</text>
<text x="255.5" y="126.6">BATT_CURR</text>
<text x="193.9" y="132.9">CHG</text>
<text x="37.1" y="172.9">MAG_VDIV</text>
<text x="147.5" y="169.1">3V3_CURR</text>
</g>
</svg>
